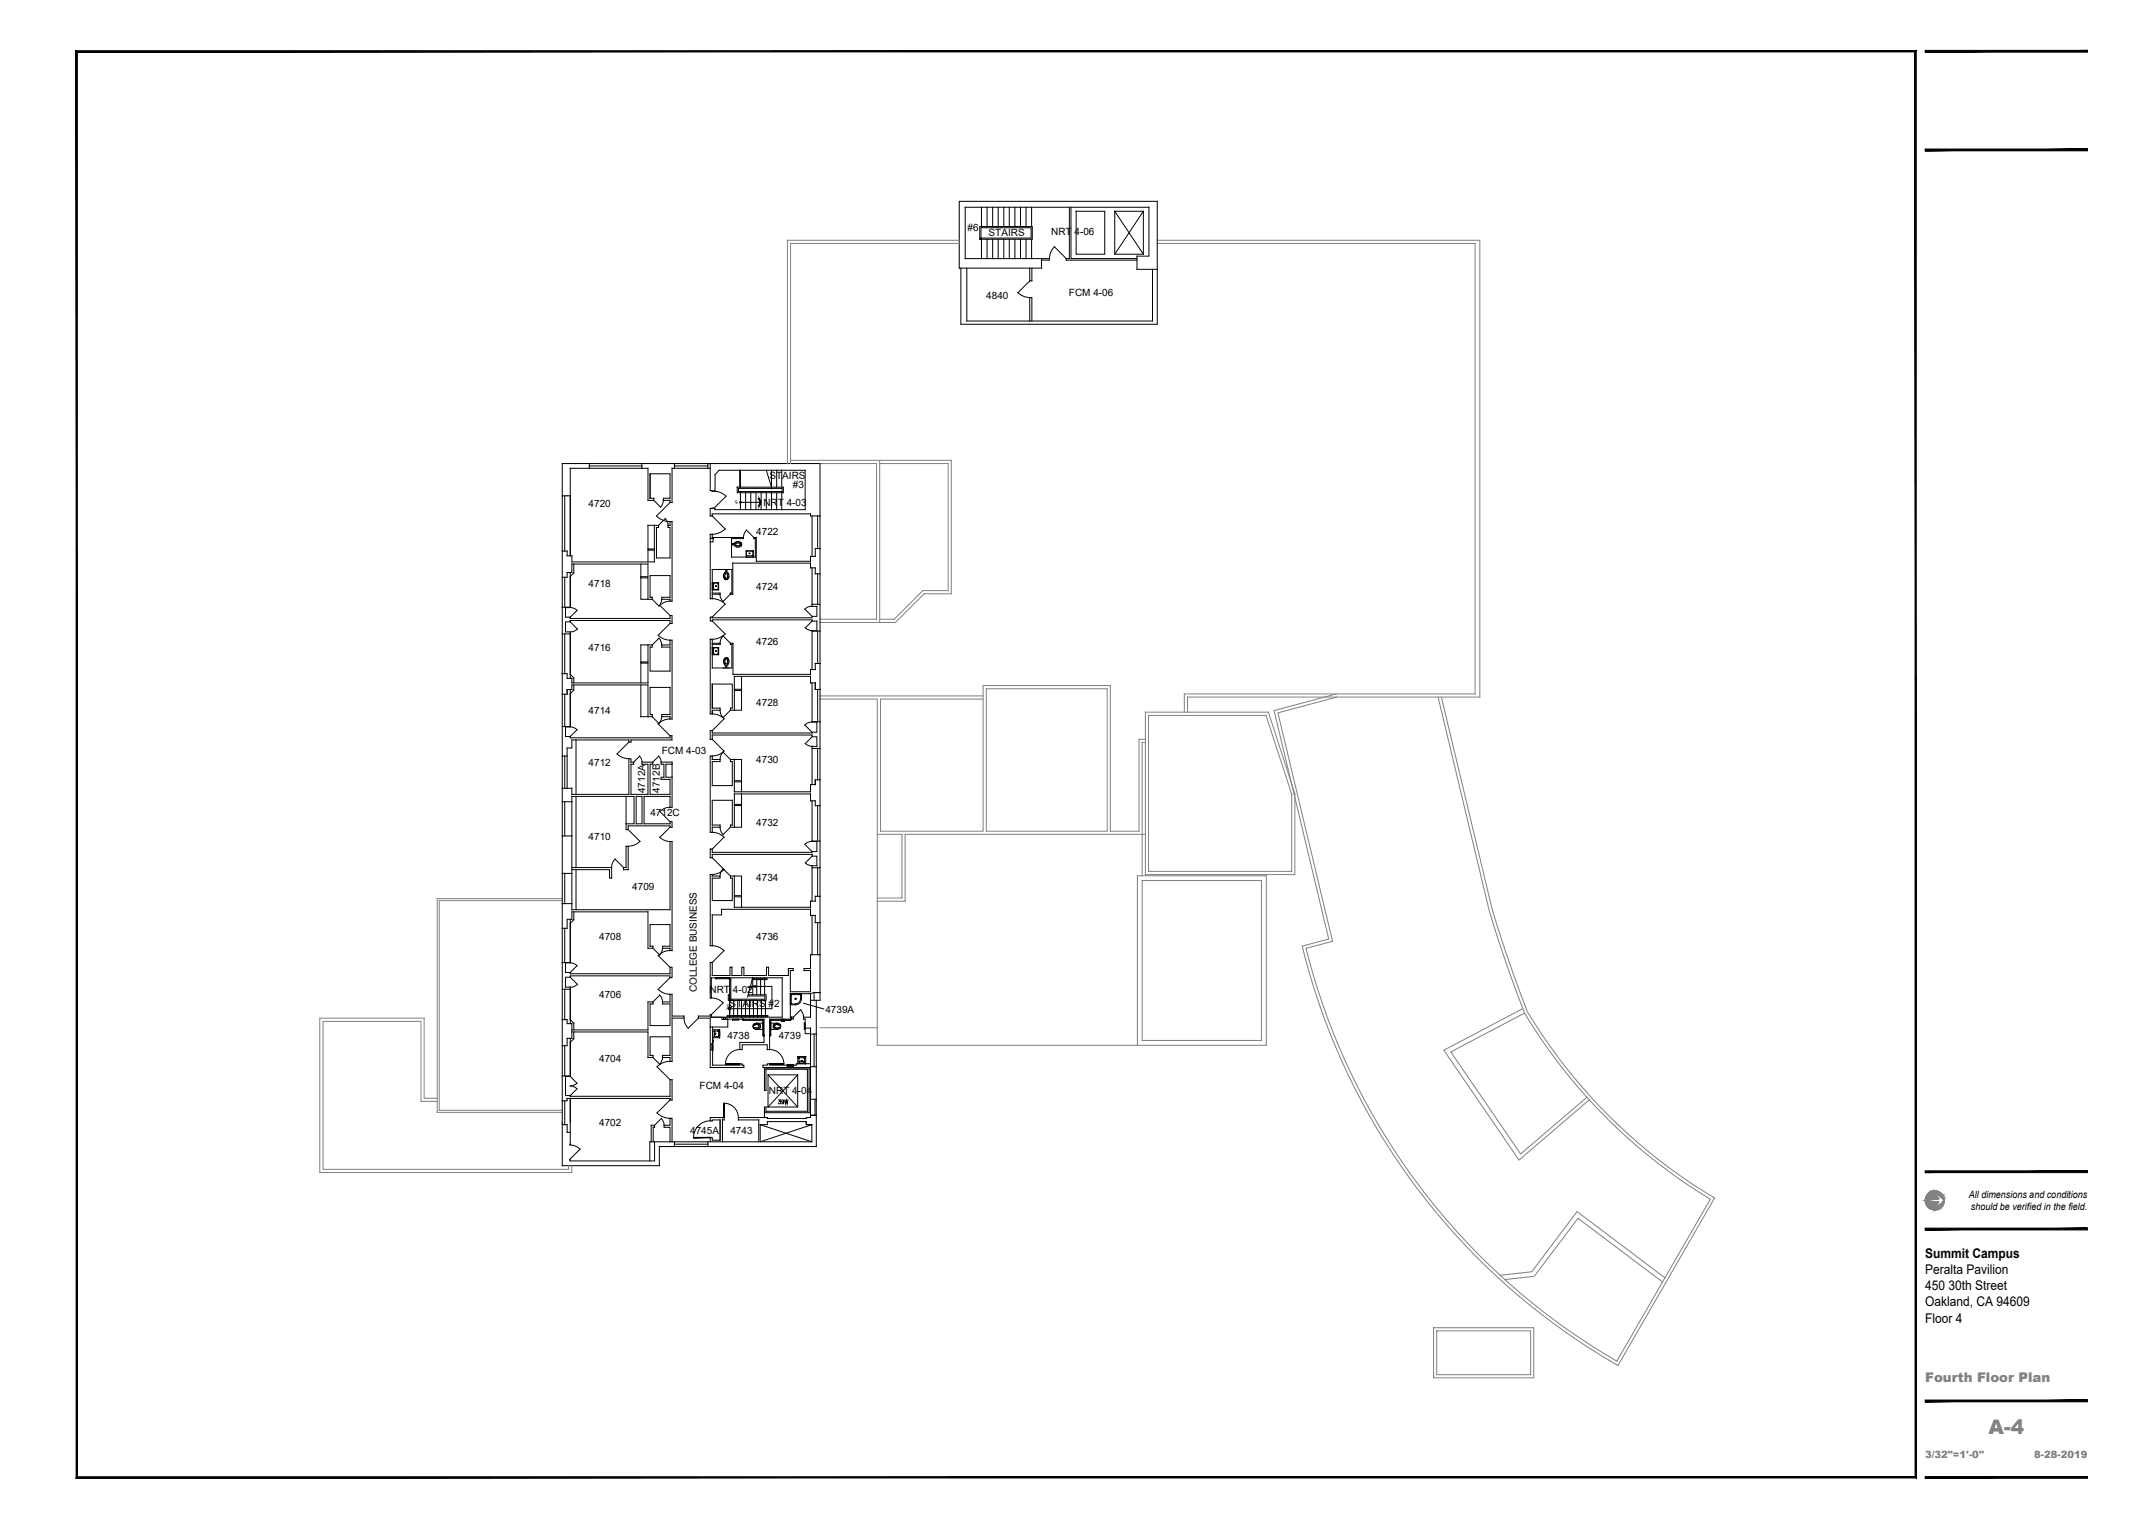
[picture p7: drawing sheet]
<svg xmlns="http://www.w3.org/2000/svg" width="1067mm" height="762mm" viewBox="0 0 1067 762" stroke-linecap="round" stroke-linejoin="round" font-family="sans-serif">
<!-- layer: A-WALL-FULL -->
<g fill="none" stroke="#000" stroke-width=".5">
<path d="M482 134v26h93v-26M514 134v6h1v-6M520 129v5h-41v-34h98v62h-98v-28M520 130h4v-1h-42v-26h52v26h-2v1h35M567 129h-33v-26h39v25h-6v6h10M514 160v-12h1v12M281 231h13v3h-9v13h-4zM320 231h17v3h-2v17h-1v-1h-3v-2h3v-12h-10v12h2v2h-3v-16h-3zM354 231v14h1h2v-8l2-2h43v19h-45l-2-1-1 1v3h1v-1h49v1h5v-26h-56v3h1M281 275h2v2h2v3h41v-6h-3h3v-12h3v1h-1v15h6v-15h-1v-1h1v-2h1v40h-1v-1h-4v-1h4v-11h-10v11h1v1h-2v-11h-3h3v-7h-38v5h-2v2h-2zM354 269h2v1h-2zM354 269v-3h1v2h16v1h-6v9h12v-9h-1v-1h1v12h27v-3h3v-3h2v12h-2v-3h-3v-2h-38v15h-2h1v-12h-10v12h4h-4v3h-1v-29"/>
<path d="M281 303h4h-3v5h3h49v-1h1v4h-1v-2h-49v1h-3v5h3v1h-4zM354 308h51v-1h3v-5h-3v-1h4v14h-4h3v-5h-3v-1h-50v1h-1zM281 336h2v2h2v3h38v-10h-3v-1h3v-8h2v1h-1v12h10v-12h-4v-1h4v-3h1v40h-1v-2h-4v-1h4v-13h-10v13h1v1h-2v-15h-38v2h-2v2h-2zM283 344v2M355 354h4v-1h-4v-12h10v12h-1v1h2v-10h4h-4v-7h38v4h3v3h2v-13h-2v3h-3v2h-38v-15h-2h1v12h-10v-12h4h-4v-2h-1v37h1v-2v2M281 362h4l-3 1v4h3v1h49v-1h1v2h-20v1h-1v-1h-29v4h-2v4h-2zM354 377h1v2h4v1h-4v12h10v-12h-1v-1h2v10h4v1h-4v5h38v-4h3v-2h2v13h-2v-3h-3v-3h-38v5h4v1h-4v11h-2v-2h1v-12h-10v12h4v2h-4v2h-1zM354 364h1v2h50l3-1v-5h-3h4v13h-4v-1h3v-5h-3h-50v2h-1zM281 393h4v3h29v-18h1v2h1v1h-1v15h8v-15h-3v-1h6v1h-2v15h10v-7h-4v-1h1v-7h-1v-1h5v1h-3v7h3v15h-1v-6h-13v14h13v-1h1v3h-1v-1h-21v2h-1v-3h4v-14h-31v3h-4zM317 397h3v14h-3zM281 417h4v19h-4zM285 433h20v5h-1v-4h-19"/>
<path d="M312 422h1v12h-2v-1h1zM354 436h1v1h4v1h-4v11h10v-11h-1v-1h2v10h4h-4v5h38v-3h3v-2h2v13h-2v-3h-3v-4h-44v3h-5v16h-1zM354 423h1v2h50h3v-5l-3-1h4v14h-4v-1h3v-5h-3v-1h-50v2h-1zM281 451h4v3h49v-34h1v54h-1v-1h-3v-1h3v-11h-10v11h2v1h-3v-18h-38v3h-2v5h-2zM281 480h4h-3v5h3v1h49v-4h1v6h-1v-1h-49h-3v5h3v1h-4zM404 496h-10v11h2v1h-12v15h-1v-2h-13v2h-1v-3h12v-12h-18v4h-9M406 495h-2M407 499v17h-3v-3h-2M409 495h-3h3M409 495v-19h-5v7h-3v1h3v11h-10v-11h2v-1h-3v3h-9v-4h-2v4h-11v-4h-1v4h-5v-4h-1v4h-9v-6h-1v18h1v-10h35v19h-35M409 499h-5v8h-3v1h1v5M281 508h2v2h2v8h-2v3h-2z"/>
<path d="M285 514h38v-14h3v1h-2v10h10v-10h-3v-1h3v-4h1v11h6v1h-6v21h-1v-2h-3v-1h3v-9h-10v9h2v1h-3v-12h-38M355 507v-1h-1v1h-6v1h6v24h17v-1h-1h-1h-13v-19M355 507h5v1h3v-1M395 507v1M402 513v2h2M281 537h4h-3v9l3 1h49v-9h1v11h-1v-1h-51v1h-2zM381 532v12h1v-11M382 533h21M382 533h21v21h-21v-2h-1v3M404 533h.1M404 532v23h-23M404 530h-7v1h-13h-1h-2v1h23"/>
<path d="M404 532h3v16h-3zM281 560v21h48v-9h8v-3h-13v10M379 558h-11v-1l34 1v-1h2v-1h3v16h-54v-3h26v-10M381 555v2M402 559v2h3M404 556h3M281 561h2v4h2l-1 6M325 569v-8h2v1h-1v7M327 569v10h-42l-1-1M334 569v-7h-3v-1h3v-3h1v11M354 569v-2h1v2h4v-11h-4v1h-1v-2h7v1h-1v11M379 561h4v-2h19v2h3v8h-26z"/>
<circle cx="361" cy="508" r=".5"/>
</g>
<!-- layer: A-FLOR-SHFT -->
<path d="M537 105h14v22h-14zM556 105h14v22h-14zM556 105l14 22M570 105l-14 22M383 536h15v16h-15zM383 536l15 16M398 536l-15 16M379 561l26 8M405 561l-26 8" fill="none" stroke="#000" stroke-width=".5"/>
<!-- layer: A-ROOF -->
<g fill="none" stroke="#808080" stroke-width=".5">
<path d="M479 120h-86v111M577 120h161v228h-145v7M479 121h-85v110M577 121h159v225h-145v9M394 230h81v66h-14l-14 14h-38M409 231h28v78h-28M439 231h34v64h-13l-14 14h-7M439 230v80M409 349h29v172h194v-84h-64v84M409 347h82M491 349h-52v66h52v-73h63v73h14v-46h4M492 343h60v72h-60z"/>
<path d="M572 355h61l13 41v40h-74zM573 357h59l13 39v39h-72zM667 346l-31 8 27 114-13 4a332 332 0 0 0 157 209l49-84a271 271 0 0 1-94-92l-11-31-6-20-26-106M667 348l-29 8 27 113-13 4a331 331 0 0 0 155 206l46-81a273 273 0 0 1-60-50M718 348l25 106 10 31 8 20a271 271 0 0 0 32 43M572 370h-2v67M438 416h12v32h-12M572 416h-120v33h-14M570 439h59v80h-59zM281 449h-62v105h62M281 448h-63v107h63M409 513h29"/>
<path d="M760 503l-40 21 38 55 35-31M761 505l-37 20 35 50 33-28M218 548h-6v-40h-52v77h125v-4M218 549h-8v-40h-49v74h123v-2M749 636l15-2 23-30 44 33M751 638l15-2 21-28 43 31M715 662h50v25h-50zM717 664h47v22h-47z"/>
</g>
<!-- layer: A-WALL-SILL -->
<g fill="none" stroke="#000" stroke-width=".5">
<path d="M294 231h26M294 234h26M337 231h16M337 234h16M281 247v28M285 247v30M405 257v20M409 257v17M281 288v15M285 286v17M405 283v18M409 286v15"/>
<path d="M281 316v20M285 316v22M405 315v19M409 315v16M281 346v16M285 344v18M405 341v19M409 344v16M281 377v16M283 377v16M405 373v18M409 373v16"/>
<path d="M281 400v17M285 400v17M405 399v20M409 402v17M281 436v15M285 436v15M405 433v16M409 433v14M285 458v22M405 457v19M281 463v17M409 460v16"/>
<path d="M281 493v15M285 493v17M404 495v4M409 495v4M285 518v19M404 516v16M407 516v16M281 521v16M281 549v12M285 548v17M404 548v8M407 548v8"/>
<path d="M337 569h16M337 572h16"/>
</g>
<!-- layer: A-GLAZ -->
<g fill="none" stroke="#000" stroke-width=".5">
<path d="M294 232h26M337 232h16M282 247v28M408 257v17M282 288v15M408 286v15M282 316v20M408 315v16M282 346v16M408 344v16M282 377v16M408 373v16"/>
<path d="M282 400v17M408 402v17M282 436v15M408 433v14M282 463v17M408 460v16M282 493v15M406 495v4M406 516v16M282 521v16M282 549v12M407 548v8"/>
<path d="M337 571h16"/>
</g>
<!-- layer: A-FLOR-STRS -->
<g fill="none" stroke="#000" stroke-width=".5">
<path d="M489 113h26v6h-26zM489 114h25v5h-25zM490 103v10M490 119v10M493 103v10M493 119v10M495 103v10M495 119v10M498 103v10M498 119v10M501 103v10M501 119v10"/>
<path d="M504 103v10M504 119v10M506 103v10M506 119v10M509 103v10M509 119v10M512 103v10M512 119v10M515 103v10M515 119v10M369 235v8M382 235l3 8v-8"/>
<path d="M388 235v8M390 235v8M368 243h23v3h-23zM368 244h22v1h-22zM369 246v8M372 246v8M375 246v8M377 246v8M380 246v8M382 246v8M385 246v8M388 246v8"/>
<path d="M390 246v8M364 497v1h18v-1h-9M364 496h-1v3h19v-3h-9M364 488v10M364 499v7M365 488v10M366 499v7M368 499v7M370 499v7M372 499v7M374 495v1M374 499v7"/>
<path d="M375 488h8v1h-8M376 487l-2 5h1h-1v1l-1 4M376 488h.1M376 489v7M376 499v7M378 488h.1M378 489v7M378 499v7M380 488h.1M380 489v7M380 499v7M382 488h.1"/>
<path d="M382 489v7M382 499v7M363 506l20 1zM364 507h.1M366 507h.1M368 507h.1M370 507h.1M372 507h.1M374 507h.1M376 507h.1M378 507h.1M380 507h.1"/>
<path d="M382 507h.1"/>
</g>
<!-- layer: A-DOOR -->
<g fill="none" stroke="#000" stroke-width=".5">
<path d="M524 129a8 8 0 0 1 2-6l6 6M514 140l-6 6a8 8 0 0 0 6 2M331 250l-1 3-4-3M334 251l-6 6 2 2 4 1M355 257l7 7-3 2h-4M356 245a8 8 0 0 1 6 2l-6 6M333 262l-1-3-3 3M372 264l-1 4M373 264l3 4M330 299l-1 3-4-3M334 300h-2l-3 2M355 299h4l3 2-7 7"/>
<path d="M359 296l2 4 3-4M285 303l3 1M285 310l3 4M288 304l-3 4M288 314l-3 1M329 302l5 5M334 311l-6 6a8 8 0 0 0 6 2M355 310l7 6-3 2-4 1M402 313l3 1M405 302l-3 2 3 3M405 310l-3 3M330 322l-1-4-4 4"/>
<path d="M359 321l2-4 3 4M330 357l-1 4-4-4M334 359a8 8 0 0 0-6 2l6 6M355 356a8 8 0 0 1 6 2l-6 6M359 354l2 4 3-4M285 362l3 2M288 364l-3 3M308 376a8 8 0 0 0 6 2M314 370l-6 6M355 369l6 6a8 8 0 0 1-6 2M361 375l-2 4M361 375l3 4"/>
<path d="M405 360l-3 2 3 3M405 367l-3 4 3 1M320 380l-1-3-3 3M330 380l-1-3-3 3M313 414l6 6a8 8 0 0 1-6 2M334 403h-2l-3 2 5 5M334 413l-5 5 3 1 2 1M355 415a8 8 0 0 1 6 3M359 413l2 3 3-3M361 417l-6 6M405 420l-3 1M307 428l-2 3v2"/>
<path d="M307 428l4 5M355 428l9 9M361 433l-2 4M361 434a8 8 0 0 1-6 2M402 421l3 4M405 427l-3 3 3 2M331 473l-2 3-3-3M334 474a8 8 0 0 0-6 2l6 6M355 472a8 8 0 0 1 6 2l-6 6M285 480l3 2M285 487l3 4M288 482l-3 3"/>
<path d="M288 491l-3 1M331 500l-2-4-3 4M334 488l-6 5a8 8 0 0 0 6 3M355 498a8 8 0 0 1 6 2M341 508l1 2 1 3 5-5M361 500l-6 6M401 507l-2-3-3 3M285 537l3 3M331 527l-2 4-3-4M334 529l-3 1-3 2 6 6M369 523a7 7 0 0 0-7 8M384 523a7 7 0 0 1 7 8"/>
<path d="M288 540l-3 2 3 1M288 543l-3 3M334 549l-6 6 3 2 3 1M354 559a8 8 0 0 0-8 8M361 550a7 7 0 0 1 7 7M284 571l3 1 2 1-5 5M331 561l-1-3-3 3"/>
</g>
<!-- layer: A-FLOR-CASE -->
<g fill="none" stroke="#000" stroke-width=".5">
<path d="M323 274v6M326 262h-3v12M286 281v5l-1 2M320 288v11h3M320 281v7M285 336l1 2v3M320 331v10M323 322h-3v8M370 337v7M286 342v2l-1 2M320 342v15h3M370 344v10h-4"/>
<path d="M287 369v27M366 379h4v10M287 397v36M312 397v14M335 381v7M370 390v5M370 396v5M370 402v11h-4M287 434v20M366 437h4v10M286 455v4l-1 1M370 447v5"/>
<path d="M285 508l1 2v4M286 515v3l-1 2"/>
</g>
<!-- layer: A-ANNO-TEXT -->
<g fill="#000" stroke="#000" stroke-width=".5">
<path d="M374 492h3z"/>
<path d="M378 249h1v2zM379 249v2h1z"/>
<path d="M379 251l-1 1h1zM379 251h1l-1 1z"/>
</g>
<g fill="none" stroke="#000" stroke-width=".5">
<path d="M369 251h11M377 492h8v11h-20"/>
<circle cx="369" cy="250" r=".4"/>
</g>
<!-- layer: P-PREFIX -->
<g fill="none" stroke="#000" stroke-width=".5">
<path d="M365 270v3M367 273h2M369 270l-3 1v1l1 1M369 270a1.3 1.3 0 0 1 1 1 1.3 1.3 0 0 1 0 1M369 271h.1M369 271a1 1 0 0 0-1 0 1 1 0 0 0 0 1h1M369 272h.1M369 272h1l-1 1M370 271h.1M370 271h-1M370 272h.1M370 271v1"/>
<path d="M370 272h-1M372 275v3M373 275h3v3h-3M373 275a1.7 1.7 0 0 0 1 2 1.7 1.7 0 0 0 2-1l-1-1h-2M355 291h4v3h-4zM356 291a1.6 1.6 0 0 1 3 1 1.6 1.6 0 0 1-2 2h-1zM361 284h3M361 286v2M361 286l1-1h1l1 3M362 289h.1M362 288l1 1M362 288h.1"/>
<path d="M362 288a1 1 0 0 1-1-1 1 1 0 0 1 2 0v1M362 288v1M363 288v1M363 288h.1M364 288a1.3 1.3 0 0 1-1 1 1.3 1.3 0 0 1-2-1M355 323l1 4 3-1v-3M356 323h-1M356 323h2M358 323a1.7 1.7 0 0 0-2 1 1.7 1.7 0 0 0 1 2h1v-3M358 323h1M361 333h3M361 329l1 2"/>
<path d="M362 328v1M362 329v1M362 331h1M362 329h.1M363 328l-1 1M363 328v1M363 329a1 1 0 0 1 0 1 1 1 0 0 1-1 0M363 329h.1M363 328h.1M363 328a2.2 2.2 0 0 1 0 3M363 328h-1l-1 1M399 496v4l-2 1h-2v-5h4"/>
<path d="M400 495v1M400 496h-6v5h4l2-2v-1M400 496v2M356 519v1zM356 514v3M356 517h.1M356 517v1M356 518h.1M356 514h.1M356 518h3M356 514h3M356 517h1"/>
<path d="M357 514h-1M357 517h.1M357 514h.1M357 517h1M357 515v1M357 515h.1M357 516h.1M358 517h.1M358 514h.1M358 514h-1M359 514h.1M359 517h.1"/>
<path d="M359 514v3M359 518h.1M366 508h3v1h-3zM371 508l10 1v7M371 508v1h9l1 7v1M371 508h.1M376 511v1v1M376 511h1M376 511a2 2 0 0 1 3 0M376 513h.1M376 511v1M376 512h1"/>
<path d="M377 512l-1 1M377 511h-1M377 511a1.2 1.2 0 0 1 1 0 1.2 1.2 0 0 1 0 2 1.2 1.2 0 0 1-1-1M377 510h4v3h-4M377 513h1M378 510h-1M379 513a2 2 0 0 1-3 0M379 511v2M381 516h.1M381 516v1M384 510v4M384 516h.1"/>
<path d="M385 509v7l-1 1M387 510h1M388 513h-1M388 510h-3v3h3M389 511v1M389 513h.1M389 511a1.2 1.2 0 0 0-2 0 1.2 1.2 0 0 0 0 2 1.2 1.2 0 0 0 2-1v1M389 511l1 1-1 1M389 511a2.4 2.4 0 0 0-3 0v2a2.1 2.1 0 0 0 3 0M390 508h1v1h-1zM394 509h-9l-1 7M395 508l-1 1"/>
<path d="M395 508l-1 1h-9M395 508h.1M401 510h1v3h-1zM355 521h1v3h-1zM356 520v4zM393 531h3zM393 531h3v1h-3zM398 530h.1M398 527v3M398 527h.1M398 530h4M399 528v1"/>
<path d="M399 528h.1M399 529h.1M399 530h.1M399 527v1M399 527h.1M399 530h2M399 528h2M399 527h2M399 527h-1M400 529h.1M401 527h1M401 527h.1"/>
<path d="M401 530h.1M401 527v1M401 529h.1M401 528h.1M401 528v1M402 530h.1M402 527h.1M402 527v3"/>
<circle cx="366" cy="271" r=".3"/>
<circle cx="374" cy="276" r=".2"/>
<circle cx="357" cy="292" r=".2"/>
<circle cx="362" cy="285" r=".3"/>
<circle cx="357" cy="325" r=".2"/>
<circle cx="362" cy="332" r=".3"/>
<circle cx="397" cy="498" r=".3"/>
</g>
<!-- layer: A-VERT-STRS -->
<path d="M357 487v1h7v-1h-7v1M364 487v1" fill="none" stroke="#000" stroke-width=".5"/>
<!-- layer: A-WALL-FULL -->
<circle cx="360" cy="558" r=".2" fill="#000"/>
<!-- layer: A-DOOR -->
<g fill="#000" stroke="#000" stroke-width=".5">
<path d="M362 531l7-1zM362 530h7z"/>
<path d="M384 530h7zM384 531l7-1z"/>
<path d="M361 550v7zM361 550v7z"/>
<path d="M346 567h8zM346 567h8z"/>
</g>
<!-- layer: A-ANNO-TEXT-CTC -->
<path d="M401 500l10 3" fill="none" stroke="#000" stroke-width=".5"/>
<!-- layer: T-5 -->
<g fill="#000" stroke="#000" stroke-width=".5">
<path d="M961 25v1l81-1zM961 26l81-1v1z"/>
<path d="M961 74v1l81-1zM961 75l81-1v1z"/>
<path d="M961 584v1l81-1zM961 585l81-1v1z"/>
<path d="M961 612v1l81-1zM961 613l81-1v1z"/>
<path d="M961 698v1l81-1zM961 699l81-1v1z"/>
<path d="M956 26v710v1zM956 26v-1v712zM39 26h917v-1zM38 25h918l-917 1zM38 25l1 711v-710zM38 25l1 711-1 1zM39 736l-1 1 918-1zM38 737l918-1v1z"/>
<path d="M961 736v1l81-1zM961 737l81-1v1z"/>
</g>
<!-- layer: PER_TB-30x42_BASE|T-8 -->
<g fill="#808080" stroke="#808080" stroke-width=".5">
<path d="M961 599h6h-6z"/>
<path d="M970 599h-1z"/>
<path d="M965 603h1z"/>
<path d="M966 603h1z"/>
<path d="M965 594h1z"/>
<path d="M961 598h6l-6 1z"/>
<path d="M969 597h1v1z"/>
<path d="M961 599h6zM961 599h6z"/>
<path d="M969 599l1 1v-1zM969 599l1 1h-1z"/>
<path d="M961 599l6 1v-1zM961 599l6 1h-6z"/>
<path d="M969 600v1l1-1zM968 601l1-1v1z"/>
<path d="M961 600l6 1v-1zM961 600l6 1h-6z"/>
<path d="M968 601l1 1v-1zM968 601l1 1h-2z"/>
<path d="M961 601l5 1 1-1zM961 601l5 1h-4z"/>
<path d="M967 602h1h1zM967 602h1h-2z"/>
<path d="M962 602h4zM962 602h4h-4z"/>
<path d="M966 602l2 1v-1zM966 602l2 1h-2z"/>
<path d="M962 602l4 1v-1zM962 602l4 1z"/>
<path d="M966 603h2zM966 603h1h-1z"/>
<path d="M963 603h3zM963 603h3z"/>
<path d="M964 603h2zM964 603h1z"/>
<path d="M965 594h2zM965 594h2z"/>
<path d="M965 594h1zM964 594h2z"/>
<path d="M966 594l2 1zM966 594l2 1z"/>
<path d="M964 594l2 1zM963 595h3z"/>
<path d="M966 595h2zM966 595h2z"/>
<path d="M963 595h3zM962 595h1h3z"/>
<path d="M966 595l3 1-1-1zM966 595l3 1h-2z"/>
<path d="M962 595l4 1v-1zM962 595l4 1h-4z"/>
<path d="M967 596h2zM967 596h2h-1z"/>
<path d="M962 596h5h-1zM962 596h5h-6z"/>
<path d="M968 596l2 1-1-1zM968 596l2 1h-1z"/>
<path d="M961 596l6 1v-1zM961 596l6 1h-6z"/>
<path d="M961 597l6 1v-1zM961 597l6 1h-6z"/>
<path d="M969 597l1 1zM969 598h1v1z"/>
<path d="M961 598h6zM961 598h6z"/>
</g>
<g fill="none" stroke="#808080" stroke-width=".5">
<path d="M961 599l6-1-2-4 5 5-5 4 2-4z"/>
<circle cx="965" cy="599" r="5"/>
</g>
<text font-size="10" fill="#808080" x="992" y="715">A-4</text>
<g font-size="6.7">
<text x="961" y="627">Summit Campus</text>
<text x="961" y="635">Peralta Pavilion</text>
<text x="961" y="643">450 30th Street</text>
<text x="961" y="651">Oakland, CA 94609</text>
<text x="961" y="660">Floor 4</text>
</g>
<text font-size="6.7" fill="#808080" x="961" y="689">Fourth Floor Plan</text>
<text font-size="5.3" x="387" y="552">39W</text>
<g font-size="5">
<text x="483" y="115">#6</text>
<text x="493" y="118">STAIRS</text>
<text x="524" y="117">NRT 4-06</text>
<text x="492" y="149">4840</text>
<text x="533" y="148">FCM 4-06</text>
<text x="384" y="239">STAIRS</text>
<text x="396" y="243">#3</text>
<text x="294" y="253">4720</text>
<text x="381" y="252">NRT 4-03</text>
<text x="377" y="267">4722</text>
<text x="294" y="293">4718</text>
<text x="377" y="294">4724</text>
<text x="377" y="322">4726</text>
<text x="294" y="325">4716</text>
<text x="377" y="352">4728</text>
<text x="294" y="356">4714</text>
<text x="330" y="376">FCM 4-03</text>
<text x="294" y="382">4712</text>
<text x="377" y="380">4730</text>
<text x="322" y="396" transform="rotate(-90 322 396)">4712A</text>
<text x="329" y="395" transform="rotate(-90 329 395)">4712B</text>
<text x="325" y="407">4712C</text>
<text x="377" y="412">4732</text>
<text x="294" y="419">4710</text>
<text x="315" y="444">4709</text>
<text x="377" y="439">4734</text>
<text x="299" y="469">4708</text>
<text x="377" y="469">4736</text>
<text x="299" y="498">4706</text>
<text x="348" y="495" transform="rotate(-90 348 495)">COLLEGE BUSINESS</text>
<text x="354" y="495">NRT 4-02</text>
<text x="364" y="502">STAIRS #2</text>
<text x="412" y="505">4739A</text>
<text x="363" y="518">4738</text>
<text x="389" y="518">4739</text>
<text x="299" y="530">4704</text>
<text x="349" y="543">FCM 4-04</text>
<text x="384" y="546">NRT 4-04</text>
<text x="299" y="561">4702</text>
<text x="344" y="566">4745A</text>
<text x="364" y="566">4743</text>
<text x="982" y="598">All dimensions and conditions</text>
<text x="983" y="603">should be verified in the field.</text>
</g>
<g font-size="5" fill="#808080">
<text x="961" y="727">3/32&quot;=1'-0&quot;</text>
<text x="1015" y="727">8-28-2019</text>
</g>
<g font-size="1.7">
<text x="367" y="249" transform="rotate(90 367 249)">UP</text>
<text x="363" y="501" transform="rotate(90 363 501)">DN</text>
</g>
</svg>
